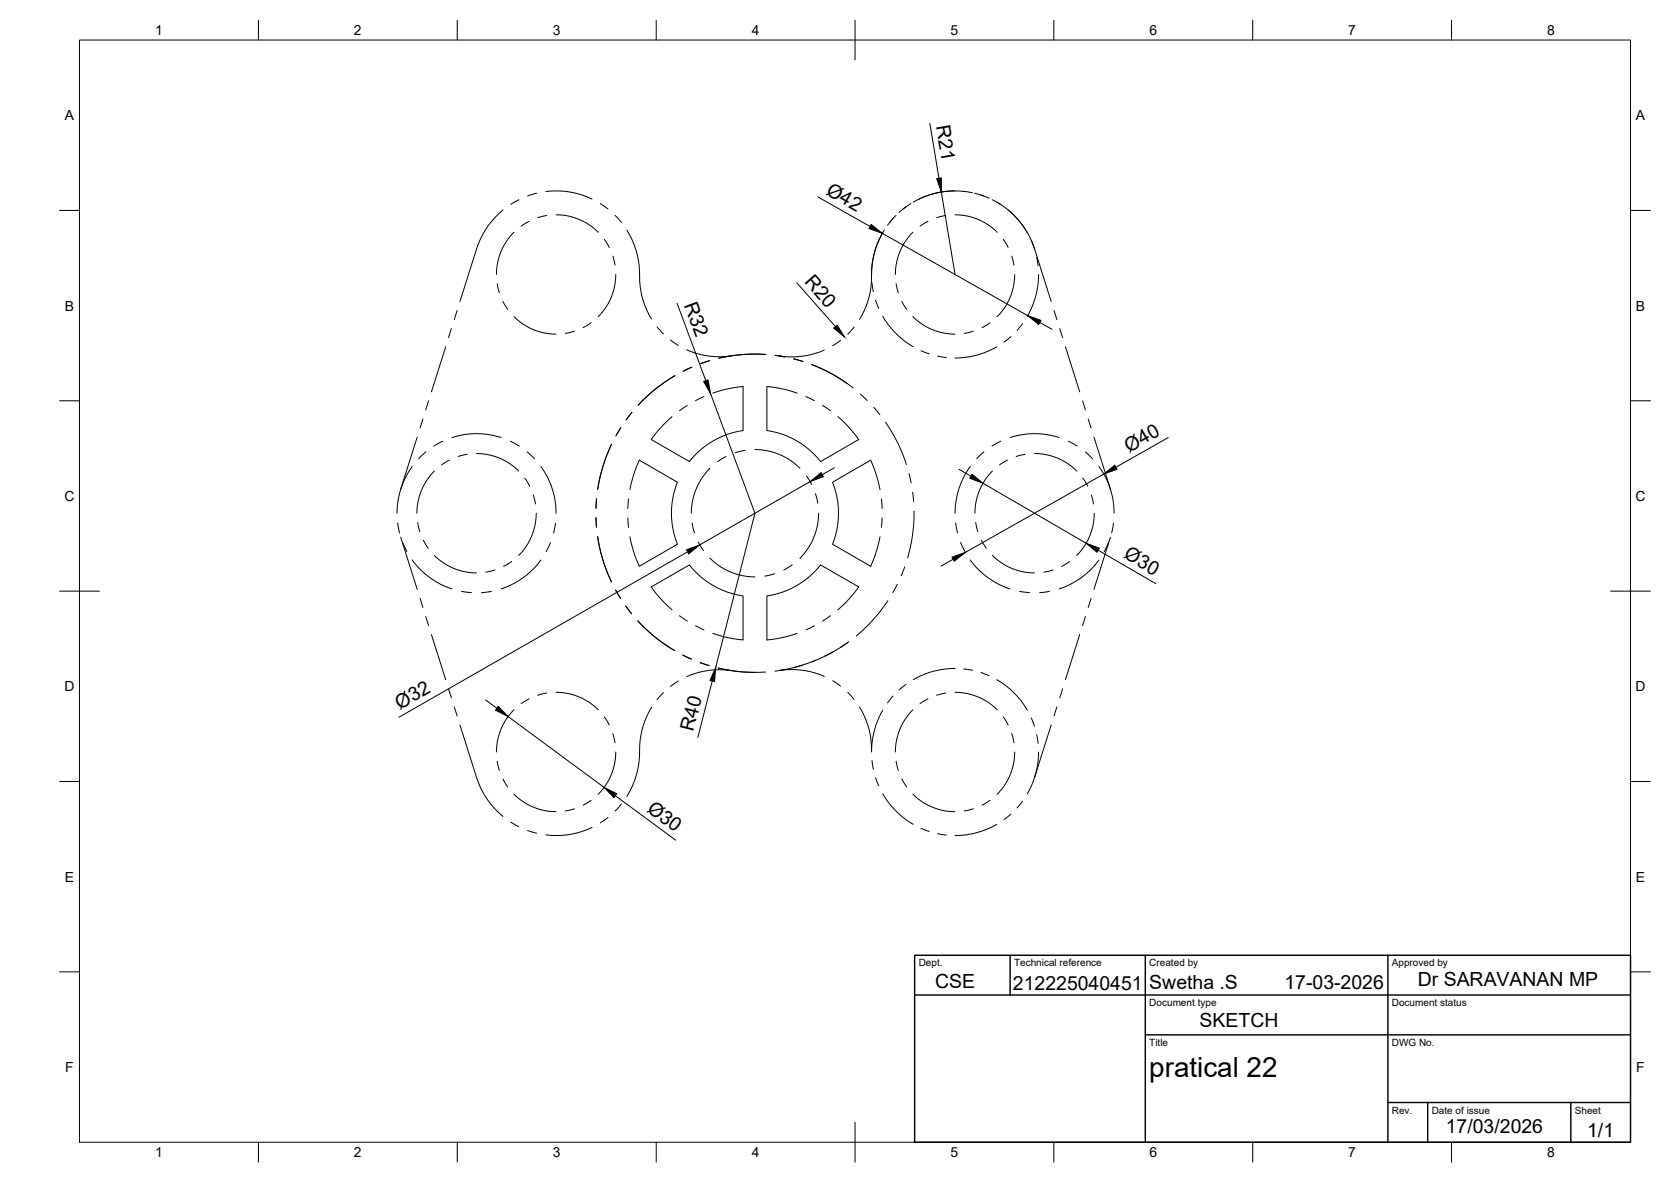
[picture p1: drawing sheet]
<svg xmlns="http://www.w3.org/2000/svg" width="420mm" height="297mm" viewBox="0 0 420 297" stroke-linecap="round" stroke-linejoin="round" font-family="sans-serif">
<!-- layer: Reference -->
<g fill="none" stroke="#000" stroke-width=".25">
<path d="M126.5 52.8a20.7 20.7 0 0 0-6.7 9.8l-4.1 13.2M129.2 58.4a15 15 0 0 0-4.4 10.6M130.5 50.2l-2.1 1.2M133 55.6l-2 1.2M134.9 48.6l-2.2 .6M137.3 48.1a20.9 20.9 0 0 1 11.6 1.9M137.5 54.2l-2.3 .5M139.8 54a14.9 14.9 0 0 1 10.6 4.4M151 51.2l1.9 1.3M154.7 54.1l1.6 1.8M157.6 57.8a21.6 21.6 0 0 1 3.2 12.8 20.2 20.2 0 0 0 3 9.6M222 58.5a20.8 20.8 0 0 0-2.9 10.5"/>
<path d="M222.3 57.8a21.6 21.6 0 0 0-3.2 12.8 20.1 20.1 0 0 1-3 9.7M224.5 54.9l-1.3 1.7M225.3 54.1l-1.6 1.8M227.8 52l-1.7 1.4M229 51.2l-1.9 1.3M229.5 58.4a15 15 0 0 0-4.4 10.6M233.3 55.6l-2 1.2M237.8 54.2l-2.3 .5M240.1 54a14.9 14.9 0 0 1 10.6 4.4M240.1 48a21 21 0 0 0-10.5 2.8M242.3 48.1l2.2 .3M242.7 48.1a20.6 20.6 0 0 0-11.6 1.9"/>
<path d="M245 48.6l2.3 .6M246.6 49l2.1 .8M249.5 50.2l2.1 1.2M250.6 50.8a20.7 20.7 0 0 1 7.7 7.7M253.5 52.8a20.7 20.7 0 0 1 6.7 9.8l4.1 13.2M114.9 78l-.7 2.3M125 71.3l.6 2.3M126.4 75.8l1.3 2M129.2 79.6a14.7 14.7 0 0 0 10.6 4.4M152 60.2l1.2 2M154.1 64.4l.5 2.2M154.8 69a14.9 14.9 0 0 1-4.4 10.6"/>
<path d="M219.3 71.1l.3 2.2M220.2 75.4l.8 2.1M222 79.4a20.7 20.7 0 0 0 7.6 7.8M225.3 71.3l.6 2.3M226.8 75.8l1.2 2M229.5 79.6a14.8 14.8 0 0 0 10.6 4.4M252.3 60.2l1.2 2M254.4 64.4l.6 2.2M255.1 69a14.9 14.9 0 0 1-4.4 10.6M259.3 60.4l.8 2.1M260.7 64.6l.3 2.2M261.1 69a20.8 20.8 0 0 1-2.8 10.5"/>
<path d="M265 78l.7 2.3M112.1 87.1l-3.6 11.4M113.5 82.6l-.7 2.2M144.4 83.2l-2.2 .6M148.6 81.1l-2 1.2M165.2 82.1l1.6 1.8M168.6 85.5l1.9 1.3M169.7 94.4l-2.9 1.9-2.9 2.2-3.5 3.4M169.8 94.4a39.1 39.1 0 0 0-9.3 7.4M172.7 87.9a20.4 20.4 0 0 0 11.1 1.5M173.9 92.3l-2.2 1M174 92.3l-2.1 1"/>
<path d="M177 99.7l-2.1 1M178.4 90.6l-2.3 .8M178.5 90.6l-2.3 .8M179.2 98.8l2.9-.9 4.7-.8v11.1a21 21 0 0 0-13.5 7.8l-9.6-5.5 2-2.6 3.3-3.2M192.5 89.1h-5.3l-3.6 .4-2.9 .6M192.6 89.1a38.6 38.6 0 0 0-11.8 .9M194.9 89.3l2.3 .4M195 89.3l2.3 .4M199.5 90.2l2.3 .6M199.6 90.2l2.3 .7M200.4 98.8l-2.8-.9-4.8-.8v11.1a21.2 21.2 0 0 1 13.5 7.8l9.6-5.5-3.1-3.8-2.1-2M202.6 99.7l2.2 1"/>
<path d="M204.1 91.6l4.3 1.9 4.6 2.9M204.2 91.6a39.2 39.2 0 0 1 10.3 5.9M207.3 88a20.2 20.2 0 0 1-11.3 1.5M211.3 85.5l-1.9 1.4M214.7 82.2l-1.6 1.8M216.3 99l1.8 1.7M231.6 88.1l2 .8M235.8 89.5l2.1 .4M244.8 83.2l-2.3 .6M248.9 81.1l-2 1.2M250.6 87.2a20.8 20.8 0 0 1-10.5 2.8M254.2 84.6l-1.7 1.4"/>
<path d="M257.1 81.3l-1.4 1.7M266.5 82.6l.7 2.2M267.9 87.1l3.6 11.4M103.7 117.2a19.8 19.8 0 0 0-3.9 11.8M104.9 109.8l-4.1 13.1M106.3 105.3l-.7 2.3M107.1 113.6l-1.8 1.7M107.8 100.7l-.8 2.3M109.2 118.4a15 15 0 0 0-4.4 10.6M111.3 110.9l-2.2 1.2M113 115.6l-2 1.2M113.6 110a19.6 19.6 0 0 1 12.4 0"/>
<path d="M117.5 114.2l-2.3 .5M119.8 114a14.9 14.9 0 0 1 10.6 4.4M128.4 110.9l2.2 1.2M132.6 113.6l1.8 1.7M136 117.2a19.5 19.5 0 0 1 3.8 11.8M153.8 111.7l-2 4.7-.9 3.5-.6 3.1M153.8 111.6a40 40 0 0 0-3.5 11.3M156.1 107.5l-1.2 2.1M156.1 107.4l-1.2 2.1M158.9 103.7l-1.5 1.9M158.9 103.6l-1.4 1.9M172.8 101.9l-1.9 1.3"/>
<path d="M178.5 117.7a16 16 0 0 0-4.7 11.3M182.6 114.7l-2.2 1.3M187.3 113.2l-2.4 .6M189.8 113a16 16 0 0 1 11.3 4.7M202.8 119.6l1.3 2.1M206.8 101.9l2 1.3M219.7 102.4l1.5 1.8M222.7 106.1a38.9 38.9 0 0 1 5.2 10.6M228.6 119l.5 2.4M244 117.2a19.8 19.8 0 0 0-3.9 11.8M247.4 113.6l-1.8 1.7M249.5 118.4a15 15 0 0 0-4.4 10.6"/>
<path d="M251.6 110.9l-2.2 1.2M253.3 115.6l-2 1.2M254 110a19.6 19.6 0 0 1 12.3 0M257.8 114.2l-2.3 .5M260.1 114a14.9 14.9 0 0 1 10.6 4.4M268.7 110.9l2.2 1.2M272.2 100.7l.7 2.3M272.9 113.6l1.8 1.7M273.6 105.3l.7 2.3M275.1 109.8l4.1 13.1M276.3 117.2a19.5 19.5 0 0 1 3.8 11.8M100 131.5l.5 2.4"/>
<path d="M100.8 135l4.1 13.1M101.2 136.3l1.1 2.3M105 131.3l.6 2.3M106.4 135.8l1.3 2M109.2 139.6a14.8 14.8 0 0 0 10.6 4.4M132 120.2l1.2 2M134.1 124.4l.5 2.2M134.8 129a14.9 14.9 0 0 1-4.4 10.6M138.4 136.3l-1.1 2.3M139.7 131.5l-.5 2.4M149.8 130.1l.2 2.3M149.9 130.2l.1 2.3"/>
<path d="M150 125.4l-.1 2.4M150 125.3l-.1 2.4M150.3 134.8a38.4 38.4 0 0 0 3.4 11.3M150.3 134.9l.6 3.1 .9 3.5 2 4.7M157.9 130.2l.1 2.3M158 125.4l-.1 2.4M158.4 123l1.1-4.4 1.2-3 9.6 5.6a20.9 20.9 0 0 0 0 15.6l-9.6 5.5-1.2-3-1.1-4.4M174 131.5l.6 2.4M175.6 136.2l1.3 2.2M205 124l.6 2.5M205.8 129a16.1 16.1 0 0 1-4.7 11.3M221.3 123l-1.2-4.4-1.2-3-9.6 5.6a20.9 20.9 0 0 1 0 15.6l9.6 5.5 1.2-3 1.2-4.4"/>
<path d="M221.6 125.4l.2 2.4M221.8 130.2l-.2 2.3M229.5 123.7l.2 2.4M229.8 128.4a40.5 40.5 0 0 1-1.6 11.8M240.3 131.5l.5 2.4M241.5 136.3l1.1 2.3M245.3 131.3l.6 2.3M246.8 135.8l1.2 2M249.5 139.6a14.7 14.7 0 0 0 10.6 4.4M272.3 120.2l1.2 2M274.4 124.4l.6 2.2M275.1 129a14.9 14.9 0 0 1-4.4 10.6"/>
<path d="M278.7 136.3l-1.1 2.3M279.2 135l-4.1 13.1M280 131.5l-.5 2.4M103.6 140.7a20 20 0 0 0 10 7.3M105.6 150.4l.7 2.3M107 154.9l.8 2.3M108.5 159.5l3.6 11.3M116.1 148.6l2.5 .3M123.5 148.6l-2.4 .3M124.4 143.2l-2.2 .6M128.6 141.1l-2 1.2M136 140.7a19.9 19.9 0 0 1-10 7.3"/>
<path d="M154.8 148.3l1.2 2M154.8 148.4l1.3 2M157.3 152.3l1.5 1.9M157.4 152.4l1.4 1.9M160.3 156a40 40 0 0 0 9.2 7.5M160.4 156.1l2.2 2.1 2.8 2.4 4.3 2.9M169 153.3l-3.3-3.3-2-2.5 9.6-5.5a21 21 0 0 0 13.5 7.8v11l-4.7-.8-2.9-.8M170.8 154.7l2 1.4M174.9 157.3l2.1 1M178.5 140.3a15.9 15.9 0 0 0 11.3 4.7M194.8 144.2l-2.5 .6M199.2 141.9l-2.1 1.3"/>
<path d="M204.8 157.3l-2.2 1M208.8 154.7l-2 1.4M210.7 153.3l2.1-2.1 3.1-3.7-9.6-5.5a21.2 21.2 0 0 1-13.5 7.8v11l4.8-.8 2.8-.8M223.2 151a40.3 40.3 0 0 1-7.9 8.8M225.6 146.8l-1.1 2.1M227.5 142.5l-.9 2.2M243.9 140.7a20 20 0 0 0 10 7.3M256.4 148.6l2.5 .3M263.9 148.6l-2.5 .3M264.8 143.2l-2.3 .6M268.9 141.1l-2 1.2M271.5 159.5l-3.6 11.3"/>
<path d="M272.9 154.9l-.7 2.3M274.3 150.4l-.7 2.3M276.3 140.7a19.9 19.9 0 0 1-10 7.3M112.8 173.1l.7 2.3M114.2 177.6l.7 2.3M129.2 178.4a14.8 14.8 0 0 0-4.4 10.6M133 175.6l-2 1.3M137.5 174.2l-2.3 .5M139.8 174a14.9 14.9 0 0 1 10.6 4.4M163.8 177.8a20.7 20.7 0 0 0-3 12.2 20.8 20.8 0 0 1-3.2 10.1M166.8 174.1l-1.6 1.7M170.6 171.1l-2 1.4"/>
<path d="M171.6 164.6l2.2 1M171.7 164.6l2.2 1.1M176 166.5l2.2 .7M176.1 166.5l2.3 .8M180.6 167.9l3.9 .7 5.5 .4M180.7 167.9l2.9 .6 3.6 .4h5.3M183.8 168.5a20.1 20.1 0 0 0-11.1 1.5M197.2 168.3l-2.4 .4M201.8 167.1l-2.3 .7M205.1 165.9l-3.7 1.4-5.4 1.2a20.2 20.2 0 0 1 11.3 1.5M209.4 171.1l1.9 1.3M209.4 163.8l-2.1 1.1"/>
<path d="M213 161.6l-4.6 2.8-4.3 2M213.1 174l1.6 1.8M213.4 161.3l-1.9 1.3M216.1 177.7a20.1 20.1 0 0 1 3 10.9M222 178.5a20.6 20.6 0 0 0-2.9 10.5M224.5 174.9l-1.3 1.7M227.8 172l-1.7 1.4M229.5 178.4a14.8 14.8 0 0 0-4.4 10.6M233.3 175.6l-2 1.3M237.8 174.2l-2.3 .5M240.1 174a14.9 14.9 0 0 1 10.6 4.4M240.1 168a21 21 0 0 0-10.5 2.8"/>
<path d="M242.3 168.1l2.2 .3M246.6 169l2.1 .8M250.6 170.8a20.9 20.9 0 0 1 7.7 7.7M265.7 177.6l-.7 2.3M267.2 173.1l-.7 2.3M115.7 182.2l4.1 13.1a20.7 20.7 0 0 0 6.7 9.9M125 191.3l.6 2.3M126.4 195.8l1.3 2M129.2 199.6a14.8 14.8 0 0 0 10.6 4.4M152 180.2l1.2 2M154.1 184.3l.5 2.3M154.8 189a14.9 14.9 0 0 1-4.4 10.6"/>
<path d="M219.3 191.1l.3 2.2M220.2 195.4l.8 2.1M222 199.5a20.9 20.9 0 0 0 7.6 7.6M225.3 191.3l.6 2.3M226.8 195.8l1.2 2M229.5 199.6a15 15 0 0 0 10.6 4.4M252.3 180.2l1.2 2M254.4 184.3l.6 2.3M255.1 189a14.9 14.9 0 0 1-4.4 10.6M259.3 180.5l.8 2M260.7 184.6l.3 2.2M261.1 189a20.8 20.8 0 0 1-2.8 10.5"/>
<path d="M264.3 182.2l-4.1 13.1M128.4 206.6l2.1 1.2M132.7 208.7l2.2 .7M144.4 203.2l-2.2 .6M148.6 201.1l-2 1.2M148.9 207.9a20.6 20.6 0 0 1-11.6 1.9M152.9 205.4l-2 1.4M156.3 202.1l-1.6 1.7M231.6 208.2l2 .7M235.8 209.5l2.1 .4M244.8 203.2l-2.3 .6M248.9 201.1l-2 1.2"/>
<path d="M250.6 207.2a21.1 21.1 0 0 1-10.5 2.8M254.2 204.6l-1.7 1.4M257.1 201.3l-1.4 1.7"/>
</g>
<!-- layer: BORDER -->
<g fill="none" stroke="#000" stroke-width=".25">
<path d="M20 10.1h390v276.9h-390zM65 5.1v5M115 5.1v5M165 5.1v5M215 5.1v10M265 5.1v5M315 5.1v5M365 5.1v5M15 52.9h5M410 52.9h5M15 100.7h5M410 100.7h5"/>
<path d="M15 148.6h10M405 148.6h10M15 196.4h5M410 196.4h5M15 244.2h5M410 244.2h5M65 287v5M115 287v5M165 287v5M215 282.1v9.9M265 287v5M315 287v5"/>
<path d="M365 287v5"/>
</g>
<!-- layer: TITLEBLOCK -->
<path d="M230 240.1h180v46.9h-180zM230 250h180M254 240.1v9.9M288 240.1v46.9M349 240.1v46.9M288 260.1h122M349 277.1h61M359 277.1v9.9M395 277.1v9.9" fill="none" stroke="#000" stroke-width=".36"/>
<!-- layer: FD_Dimensions -->
<g fill="none" stroke="#000" stroke-width=".25">
<path d="M233.8 31l2.3 13.8M205.7 49.5l13.1 7.4M221.8 58.6l36.6 20.7M236.7 48.3l3.4 20.7M170.2 76.2l7.3 19.5M200.4 71.1l9.7 11M178.7 99l11.1 30-9.8 38.7M261.5 81l3 1.7M209.8 117.5l-3 1.8M241.1 117.9l3 1.8M277.5 119.1l-34.8 19.7M293.7 110l-13.1 7.4"/>
<path d="M172.9 138.7l-72.6 41.6M203.7 121l-27.8 15.9M247.2 121.4l25.9 15.1M276.1 138.3l14.5 8.3M239.7 140.5l-3.1 1.8M122.1 175.9l2.8 2.1M179.1 171.1l-3.6 14.2M127.8 180.1l24.1 17.8M154.7 199.9l15.2 11.2"/>
</g>
<g fill="#000" stroke="#000" stroke-width=".25">
<path d="M219.1 56.4l2.7 2.2-3.3-1.2zM235.5 44.9l1.2-.2v3.6zM176.9 95.9l1.1-.4 .7 3.5zM209.6 82.5l.9-.8 1.9 3zM258.4 79.3l3.3 1.2-.5 1zM203.7 121l2.8-2.2 .5 1zM244.4 119.2l2.8 2.2-3.4-1.2zM277.5 119.1l2.8-2.2 .6 1zM172.6 138.2l3.3-1.3-2.7 2.3zM273.1 136.5l3.3 1.3-.6 1zM239.4 140l3.3-1.2-2.8 2.2zM125.3 177.5l2.5 2.6-3.2-1.6z"/>
<path d="M180 167.7l-.3 3.6-1.2-.3zM151.9 197.9l3.2 1.6-.7 .9z"/>
</g>
<text font-size="7" x="289" y="270.6">pratical 22</text>
<g font-size="4.9">
<text x="235.4" y="31.8" transform="rotate(80 235.4 31.8)">R21</text>
<text x="207.5" y="48.8" transform="rotate(29 207.5 48.8)">Ø42</text>
<text x="202.1" y="70.9" transform="rotate(49 202.1 70.9)">R20</text>
<text x="172" y="76.7" transform="rotate(70 172 76.7)">R32</text>
<text x="283.9" y="113.8" transform="rotate(-29 283.9 113.8)">Ø40</text>
<text x="282.3" y="140.1" transform="rotate(30 282.3 140.1)">Ø30</text>
<text x="100.6" y="178.3" transform="rotate(-30 100.6 178.3)">Ø32</text>
<text x="174.3" y="184" transform="rotate(-76 174.3 184)">R40</text>
<text x="162.4" y="203.7" transform="rotate(36 162.4 203.7)">Ø30</text>
<text x="235.1" y="248.3">CSE</text>
<text x="254.7" y="248.7">212225040451</text>
<text x="289" y="248.5">Swetha .S</text>
<text x="323" y="248.5">17-03-2026</text>
<text x="356.5" y="247.8">Dr SARAVANAN MP</text>
<text x="301.6" y="258">SKETCH</text>
<text x="363.5" y="284.8">17/03/2026</text>
<text x="399.1" y="285.7">1/1</text>
</g>
<g font-size="3.5">
<text x="39" y="8.8">1</text>
<text x="89" y="8.8">2</text>
<text x="139" y="8.8">3</text>
<text x="189" y="8.8">4</text>
<text x="239" y="8.8">5</text>
<text x="289" y="8.8">6</text>
<text x="339" y="8.8">7</text>
<text x="389" y="8.8">8</text>
<text x="16.3" y="30.2">A</text>
<text x="411.3" y="30.2">A</text>
<text x="16.3" y="78">B</text>
<text x="411.3" y="78">B</text>
<text x="16.2" y="125.9">C</text>
<text x="411.2" y="125.9">C</text>
<text x="16.2" y="173.7">D</text>
<text x="411.2" y="173.7">D</text>
<text x="16.3" y="221.6">E</text>
<text x="411.3" y="221.6">E</text>
<text x="16.4" y="269.4">F</text>
<text x="411.4" y="269.4">F</text>
<text x="39" y="290.8">1</text>
<text x="89" y="290.8">2</text>
<text x="139" y="290.8">3</text>
<text x="189" y="290.8">4</text>
<text x="239" y="290.8">5</text>
<text x="289" y="290.8">6</text>
<text x="339" y="290.8">7</text>
<text x="389" y="290.8">8</text>
</g>
<g font-size="2.5">
<text x="231" y="242.9">Dept.</text>
<text x="255" y="242.9">Technical reference</text>
<text x="289" y="242.9">Created by</text>
<text x="350" y="242.9">Approved by</text>
<text x="289" y="252.8">Document type</text>
<text x="350" y="252.8">Document status</text>
<text x="289" y="262.9">Title</text>
<text x="350" y="262.9">DWG No.</text>
<text x="350" y="279.9">Rev.</text>
<text x="360" y="279.9">Date of issue</text>
<text x="396" y="279.9">Sheet</text>
</g>
</svg>
